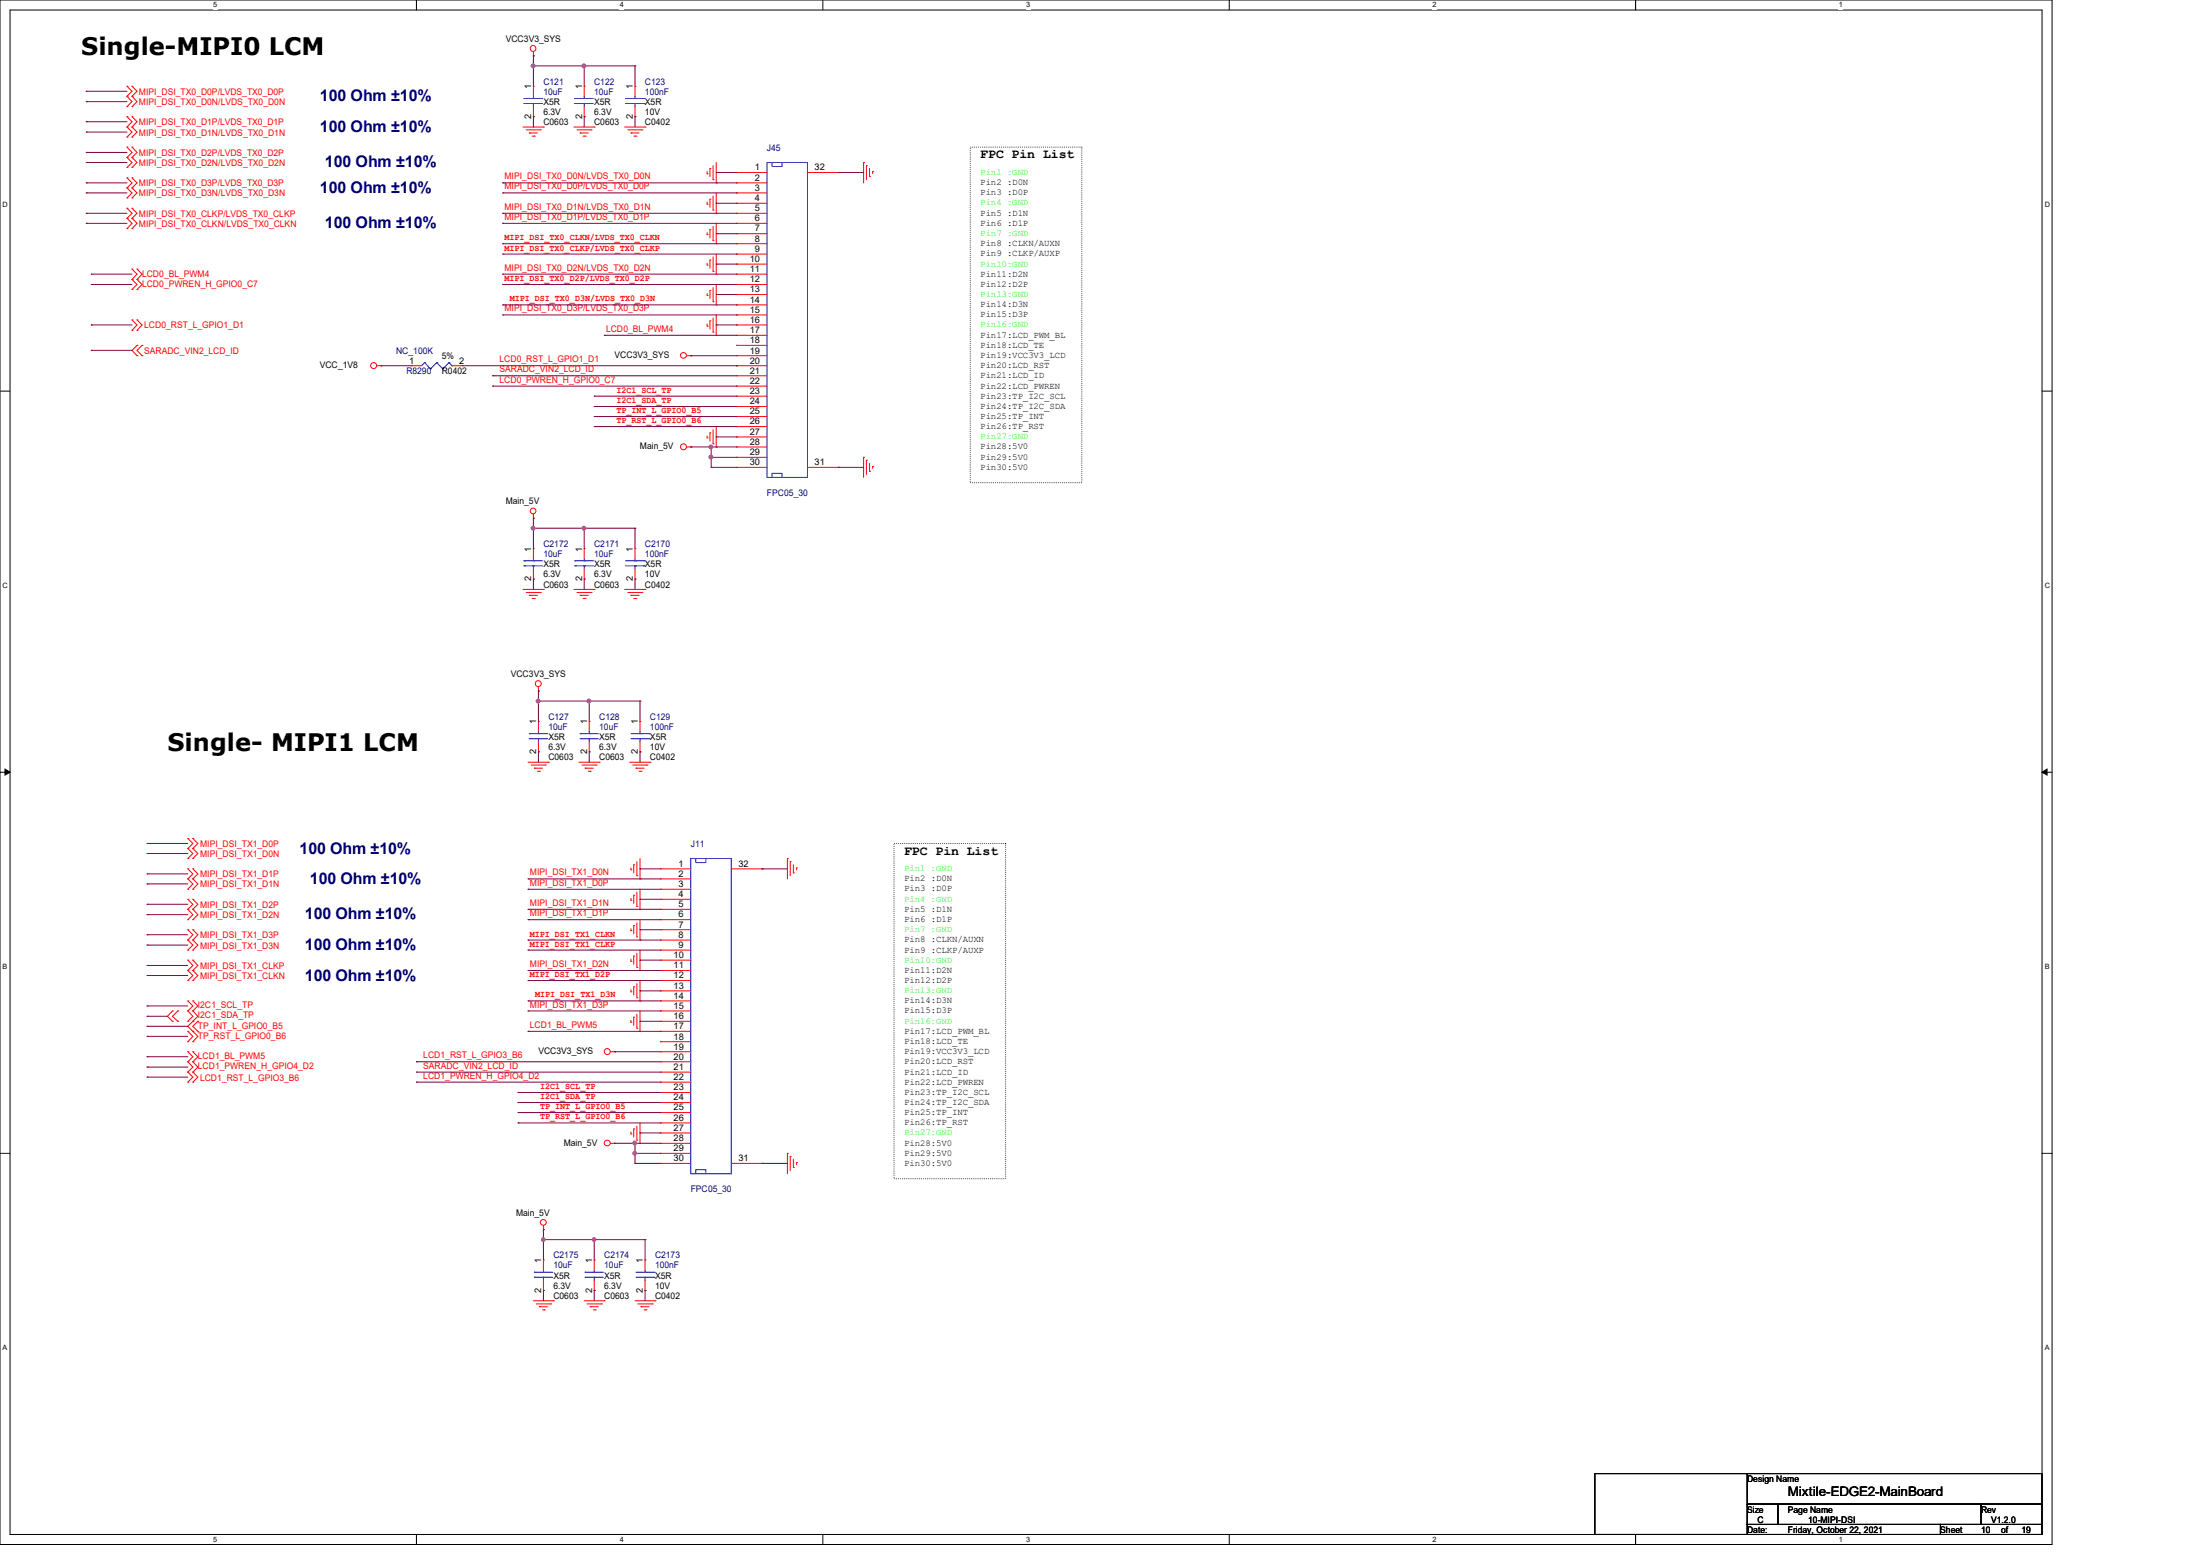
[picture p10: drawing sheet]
<svg xmlns="http://www.w3.org/2000/svg" width="297mm" height="210mm" viewBox="0 0 297 210" stroke-linecap="round" stroke-linejoin="round" font-family="sans-serif">
<path d="M0 0h277v208.4h-277zM1.4 1.4h274.3v205.7h-274.3z" fill="none" stroke="#000" stroke-width=".14"/>
<g fill="#fff">
<path d="M28.8 .1h.5v1.1h-.5z"/>
<path d="M28.8 207.2h.5v1.1h-.5z"/>
</g>
<path d="M56.2 0v1.4M56.2 207.1v1.3" fill="none" stroke="#000" stroke-width=".14"/>
<g fill="#fff">
<path d="M83.7 .1h.5v1.1h-.5z"/>
<path d="M83.7 207.2h.5v1.1h-.5z"/>
</g>
<path d="M111.1 0v1.4M111.1 207.1v1.3" fill="none" stroke="#000" stroke-width=".14"/>
<g fill="#fff">
<path d="M138.5 .1h.6v1.1h-.6z"/>
<path d="M138.5 207.2h.6v1.1h-.6z"/>
</g>
<path d="M165.9 0v1.4M165.9 207.1v1.3" fill="none" stroke="#000" stroke-width=".14"/>
<g fill="#fff">
<path d="M193.4 .1h.5v1.1h-.5z"/>
<path d="M193.4 207.2h.5v1.1h-.5z"/>
</g>
<path d="M220.8 0v1.4M220.8 207.1v1.3" fill="none" stroke="#000" stroke-width=".14"/>
<g fill="#fff">
<path d="M248.2 .1h.6v1.1h-.6z"/>
<path d="M248.2 207.2h.6v1.1h-.6z"/>
<path d="M.3 27.1h.8v1.1h-.8z"/>
<path d="M276 27.1h.7v1.1h-.7z"/>
<path d="M.3 78.5h.8v1.1h-.8z"/>
<path d="M276 78.5h.7v1.1h-.7z"/>
</g>
<path d="M0 52.8h1.4M275.7 52.8h1.3" fill="none" stroke="#000" stroke-width=".14"/>
<g fill="#fff">
<path d="M.3 129.9h.7v1.1h-.7z"/>
<path d="M276 129.9h.6v1.1h-.6z"/>
</g>
<path d="M0 104.2h1.4M275.7 104.2h1.3" fill="none" stroke="#000" stroke-width=".14"/>
<path d="M.7 103.8l.7 .4-.7 .4zM275.7 104.2l.7-.4v.8z" fill="#000" stroke="#000" stroke-width=".14"/>
<g fill="#fff">
<path d="M.3 181.4h.7v1.1h-.7z"/>
<path d="M276 181.4h.6v1.1h-.6z"/>
</g>
<path d="M0 155.7h1.4M275.7 155.7h1.3M215.3 198.9h20.6v8.2h-20.6zM235.9 198.9h39.8v4.1h-39.8zM235.9 203h4.1v2.7h-4.1zM235.9 205.7h26.1v1.4h-26.1zM240 203h27.5v2.7h-27.5zM262 205.7h13.7v1.4h-13.7zM267.5 203h8.2v2.7h-8.2z" fill="none" stroke="#000" stroke-width=".14"/>
<path d="M131 19.9h15v45.3h-15zM120.7 113.8h15.1v45.3h-15.1z" fill="none" stroke="#000" stroke-width=".14" stroke-dasharray="0 .3"/>
<g fill="none" stroke="#f00" stroke-width=".14">
<path d="M17.1 13h.1M17.1 11.6h.1M17.1 14.4h.1M17.1 17.1h.1M17.1 15.7h.1M17.1 18.5h.1M17.1 19.9h.1M17.1 11.6l.7 .7-.7 .7M17.1 13l.7 .7-.7 .7M17.1 15.7l.7 .7-.7 .7M17.1 17.1l.7 .7-.7 .7M17.1 19.9l.7 .7-.7 .7"/>
<path d="M17.8 13h.1M17.8 11.6h.1M17.8 14.4h.1M17.8 17.1h.1M17.8 15.7h.1M17.8 18.5h.1M17.8 19.9h.1M17.8 11.6l.7 .7-.7 .7M17.8 13l.7 .7-.7 .7M17.8 15.7l.7 .7-.7 .7M17.8 17.1l.7 .7-.7 .7M17.8 19.9l.7 .7-.7 .7"/>
<path d="M70.6 17.1h2.8M71 17.5h1.9M71.5 17.9h.1M71.5 17.9h1.1M71.8 18.4h.3M72 7.5h.1M72 11.6h.1M72 15.7h.1M72 7v.5M72 11.6v1.4M72 14.4v1.3M72.1 18.4h.1"/>
<path d="M72.9 17.5h.1M73.4 17.1h.1M77.5 17.1h2.7M77.9 17.5h1.9M78.3 17.9h.1M78.3 17.9h1.1M78.7 18.4h.3M78.9 11.6h.1M78.9 15.7h.1M78.9 11.6v1.4M78.9 14.4v1.3M79 18.4h.1"/>
<path d="M79.8 17.5h.1M80.2 17.1h.1M84.3 17.1h2.8M84.8 17.5h1.9M85.2 17.9h.1M85.2 17.9h1.1M85.6 18.4h.3M85.7 11.6h.1M85.7 15.7h.1M85.7 11.6v1.4M85.7 14.4v1.3M85.9 18.4h.1"/>
<path d="M86.7 17.5h.1M87.1 17.1h.1M17.1 21.3h.1M17.1 22.6h.1M17.1 29.5h.1M17.1 28.1h.1M17.1 30.9h.1M17.1 25.4h.1M17.1 24h.1M17.1 26.7h.1M17.1 21.3l.7 .6-.7 .7M17.1 28.1l.7 .7-.7 .7"/>
<path d="M17.1 29.5l.7 .6-.7 .8M17.1 24l.7 .7-.7 .7M17.1 25.4l.7 .6-.7 .7M17.8 21.3h.1M17.8 22.6h.1M17.8 29.5h.1M17.8 28.1h.1M17.8 30.9h.1M17.8 25.4h.1M17.8 24h.1M17.8 26.7h.1M17.8 37.7h.1"/>
<path d="M17.8 36.3h.1M17.8 39.1h.1M17.8 21.3l.7 .6-.7 .7M17.8 28.1l.7 .7-.7 .7M17.8 29.5l.7 .6-.7 .8M17.8 24l.7 .7-.7 .7M17.8 25.4l.7 .6-.7 .7M17.8 36.3l.7 .7-.7 .7M17.8 37.7l.7 .7-.7 .7M18.5 37.7h.1M18.5 36.3h.1M18.5 39.1h.1"/>
<path d="M18.5 36.3l.7 .7-.7 .7M18.5 37.7l.7 .7-.7 .7M95.5 23.5h.1M95.5 27.6h.1M95.5 31.7h.1M95.5 35.8h.1M95.5 39.9h.1M95.5 23.2v.3M95.5 27.3v.3M95.5 31.4v.3M95.5 35.5v.3M95.5 39.6v.3"/>
<path d="M95.8 22.7h.1M95.8 26.9h.1M95.8 31h.1M95.8 35.1h.1M95.8 39.2h.1M95.8 22.7v1.1M95.8 26.9v1.1M95.8 31v1.1M95.8 35.1v1.1M95.8 39.2v1.1M96.3 24.3h.1M96.3 28.4h.1"/>
<path d="M96.3 32.5h.1M96.3 36.6h.1M96.3 22.4v1.9M96.3 26.5v1.9M96.3 30.6v1.9M96.3 34.7v1.9M96.3 38.8v1.9M96.7 24.7h.1M96.7 28.8h.1M96.7 32.9h.1M96.7 37h.1M96.7 21.9v2.8"/>
<path d="M96.7 26v2.8M96.7 30.1v2.8M96.7 34.3v2.7M96.7 38.4v2.7M99.4 23.3h.1M99.4 24.7h.1M99.4 26h.1M99.4 27.4h.1M99.4 28.8h.1M99.4 30.1h.1M99.4 31.5h.1M99.4 32.9h.1"/>
<path d="M99.4 34.3h.1M99.4 35.6h.1M99.4 37h.1M99.4 38.4h.1M99.4 39.8h.1M99.4 23.3h4.1M99.4 24.7h4.1M99.4 26h4.1M99.4 27.4h4.1M99.4 28.8h4.1M99.4 30.1h4.1M99.4 31.5h4.1"/>
<path d="M99.4 32.9h4.1M99.4 34.3h4.1M99.4 35.6h4.1M99.4 37h4.1M99.4 38.4h4.1M99.4 39.8h4.1M109 23.3h4.2M113.2 23.3h.1M116.6 21.9h.1M116.6 21.9v2.8M117 22.4h.1M117 22.4v1.9"/>
<path d="M117.4 23.8h.1M117.4 22.7v1.1M117.8 23.2h.1M117.8 23.2v.3M17.8 44.6h.1M17.8 43.2h.1M17.8 43.2l.7 .7-.7 .7M18.5 46.6h.1M18.5 48h.1M18.5 44.6h.1M18.5 43.2h.1M18.5 46.6l-.7 .7 .7 .7"/>
<path d="M18.5 43.2l.7 .7-.7 .7M19.2 48h.1M19.2 46.6h.1M19.2 46.6l-.7 .7 .7 .7M50.9 49.4h.5M51.4 49.4h.1M55.5 49.4h.1M55.5 49.4h1.4M61 49.4h1.4M62.4 49.4h.1M92.7 48h.6M93.3 48h.1"/>
<path d="M95.5 44h.1M95.5 59.1h.1M95.5 43.7v.3M95.5 58.8v.3M95.8 43.3h.1M95.8 58.4h.1M95.8 43.3v1.1M95.8 58.4v1.1M96.3 40.7h.1M96.3 44.8h.1M96.3 59.9h.1M96.3 42.9v1.9"/>
<path d="M96.3 58v1.9M96.7 41.1h.1M96.7 45.3h.1M96.7 42.5v2.8M96.7 57.6v2.7M99.4 41.1h.1M99.4 42.5h.1M99.4 43.9h.1M99.4 45.3h.1M99.4 46.6h.1M99.4 48h.1M99.4 49.4h.1"/>
<path d="M99.4 50.7h.1M99.4 52.1h.1M99.4 53.5h.1M99.4 54.9h.1M99.4 56.2h.1M99.4 57.6h.1M99.4 59h.1M99.4 48h4.1M99.4 49.4h4.1M99.4 41.1h4.1M99.4 42.5h4.1M99.4 43.9h4.1"/>
<path d="M99.4 45.3h4.1M99.4 46.6h4.1M99.4 50.7h4.1M99.4 52.1h4.1M99.4 53.5h4.1M99.4 54.9h4.1M99.4 56.2h4.1M99.4 57.6h4.1M99.4 59h4.1M70.6 79.5h2.8M71 80h1.9M72 69.9h.1"/>
<path d="M72 74h.1M72 78.1h.1M72 69.4v.5M72 74v1.4M72 76.8v1.3M72.9 80h.1M73.4 79.5h.1M77.5 79.5h2.7M77.9 80h1.9M78.9 74h.1M78.9 78.1h.1M78.9 74v1.4"/>
<path d="M78.9 76.8v1.3M79.8 80h.1M80.2 79.5h.1M84.3 79.5h2.8M84.8 80h1.9M85.7 74h.1M85.7 78.1h.1M85.7 74v1.4M85.7 76.8v1.3M86.7 80h.1M87.1 79.5h.1M92.7 60.3h.6"/>
<path d="M93.3 60.3h.1M96.7 60.3h.1M99.4 60.3h.1M99.4 61.7h.1M99.4 63.1h.1M99.4 60.3h4.1M99.4 61.7h4.1M99.4 63.1h4.1M109 63.1h4.2M113.2 63.1h.1M116.6 61.7h.1M116.6 61.7v2.7"/>
<path d="M117 62.1h.1M117 62.1v2M117.4 63.6h.1M117.4 62.5v1.1M117.8 62.9h.1M117.8 62.9v.3M71.5 80.3h.1M71.5 80.3h1.1M71.8 80.8h.3M72.1 80.8h.1M72.7 93.3h.1M72.7 97.4h.1"/>
<path d="M72.7 92.7v.6M72.7 97.4v1.3M78.3 80.3h.1M78.3 80.3h1.1M78.7 80.8h.3M79 80.8h.1M79.5 97.4h.1M79.5 97.4v1.3M85.2 80.3h.1M85.2 80.3h1.1M85.6 80.8h.3M85.9 80.8h.1"/>
<path d="M86.4 97.4h.1M86.4 97.4v1.3M25.4 114.5h.1M25.4 113.2h.1M25.4 115.9h.1M25.4 118.6h.1M25.4 117.3h.1M25.4 113.2l.6 .6-.6 .7M25.4 114.5l.6 .7-.6 .7M25.4 117.3l.6 .6-.6 .7M25.4 118.6l.6 .7-.6 .7M26 114.5h.1"/>
<path d="M26 113.2h.1M26 115.9h.1M26 118.6h.1M26 117.3h.1M26 113.2l.7 .6-.7 .7M26 114.5l.7 .7-.7 .7M26 117.3l.7 .6-.7 .7M26 118.6l.7 .7-.7 .7M71.3 102.9h2.7M71.7 103.3h1.9M72.1 103.7h.1M72.1 103.7h1.1"/>
<path d="M72.6 104.1h.2M72.7 101.5h.1M72.7 100.1v1.4M72.8 104.1h.1M73.6 103.3h.1M74 102.9h.1M78.1 102.9h2.8M78.6 103.3h1.9M79 103.7h.1M79 103.7h1.1M79.4 104.1h.3M79.5 101.5h.1"/>
<path d="M79.5 100.1v1.4M79.7 104.1h.1M80.5 103.3h.1M80.9 102.9h.1M85 102.9h2.8M85.2 117.4h.1M85.2 117.1v.3M85.4 103.3h1.9M85.6 116.7h.1M85.6 116.7v1.1M85.9 103.7h.1M85.9 103.7h1.1"/>
<path d="M86 118.2h.1M86 116.3v1.9M86.3 104.1h.2M86.4 118.6h.1M86.4 101.5h.1M86.4 100.1v1.4M86.4 115.9v2.7M86.5 104.1h.1M87.3 103.3h.1M87.8 102.9h.1M89.2 117.3h.1M89.2 118.6h.1"/>
<path d="M89.2 117.3h4.1M89.2 118.6h4.1M98.7 117.3h4.2M102.9 117.3h.1M106.3 115.9h.1M106.3 115.9v2.7M106.7 116.3h.1M106.7 116.3v1.9M107.1 117.8h.1M107.1 116.7v1.1M107.5 117.1h.1M107.5 117.1v.3"/>
<path d="M23.3 136.4h.1M23.3 137.8h.1M23.3 136.4l-.7 .8 .7 .6M24 137.8h.1M24 136.4h.1M24 136.4l-.7 .8 .7 .6M25.4 139.2h.1M25.4 136.4h.1M25.4 135.1h.1M25.4 137.8h.1M25.4 120h.1M25.4 122.7h.1"/>
<path d="M25.4 121.4h.1M25.4 124.1h.1M25.4 131h.1M25.4 129.6h.1M25.4 132.3h.1M25.4 126.9h.1M25.4 125.5h.1M25.4 128.2h.1M25.4 139.2l.6 .7-.6 .7M25.4 135.1l.6 .7-.6 .6M25.4 136.4l.6 .8-.6 .6M25.4 121.4l.6 .6-.6 .7"/>
<path d="M25.4 122.7l.6 .7-.6 .7M25.4 129.6l.6 .7-.6 .7M25.4 131l.6 .7-.6 .6M25.4 125.5l.6 .7-.6 .7M25.4 126.9l.6 .7-.6 .6M26 139.2h.1M26 137.8h.1M26 136.4h.1M26 135.1h.1M26 120h.1M26 122.7h.1M26 121.4h.1"/>
<path d="M26 124.1h.1M26 131h.1M26 129.6h.1M26 132.3h.1M26 126.9h.1M26 125.5h.1M26 128.2h.1M26 136.4l.7 .8-1.3 1.3 1.3 1.4-.7 .7M26 135.1l.7 .7-.7 .6M26 121.4l.7 .6-.7 .7M26 122.7l.7 .7-.7 .7M26 129.6l.7 .7-.7 .7"/>
<path d="M26 131l.7 .7-.7 .6M26 125.5l.7 .7-.7 .7M26 126.9l.7 .7-.7 .6M26.7 139.2h.1M26.7 137.8h.1M26.7 137.8l-.7 .7 .7 .7M85.2 121.5h.1M85.2 125.6h.1M85.2 129.8h.1M85.2 133.9h.1M85.2 138h.1M85.2 121.2v.3"/>
<path d="M85.2 125.3v.3M85.2 129.5v.3M85.2 133.6v.3M85.2 137.7v.3M85.6 120.8h.1M85.6 124.9h.1M85.6 129h.1M85.6 133.2h.1M85.6 137.3h.1M85.6 120.8v1.1M85.6 124.9v1.1M85.6 129v1.1"/>
<path d="M85.6 133.2v1.1M85.6 137.3v1.1M86 122.3h.1M86 126.4h.1M86 130.6h.1M86 134.7h.1M86 138.8h.1M86 120.4v1.9M86 124.5v1.9M86 128.7v1.9M86 132.8v1.9M86 136.9v1.9"/>
<path d="M86.4 122.7h.1M86.4 126.9h.1M86.4 131h.1M86.4 135.1h.1M86.4 139.2h.1M86.4 120v2.7M86.4 124.1v2.8M86.4 128.2v2.8M86.4 132.3v2.8M86.4 136.4v2.8M89.2 120h.1M89.2 121.4h.1"/>
<path d="M89.2 122.7h.1M89.2 124.1h.1M89.2 125.5h.1M89.2 126.9h.1M89.2 128.2h.1M89.2 129.6h.1M89.2 131h.1M89.2 132.3h.1M89.2 133.7h.1M89.2 135.1h.1M89.2 136.4h.1M89.2 137.8h.1"/>
<path d="M89.2 139.2h.1M89.2 120h4.1M89.2 121.4h4.1M89.2 122.7h4.1M89.2 124.1h4.1M89.2 125.5h4.1M89.2 126.9h4.1M89.2 128.2h4.1M89.2 129.6h4.1M89.2 131h4.1M89.2 132.3h4.1M89.2 133.7h4.1"/>
<path d="M89.2 135.1h4.1M89.2 136.4h4.1M89.2 137.8h4.1M89.2 139.2h4.1M25.4 140.6h.1M25.4 144.7h.1M25.4 143.3h.1M25.4 141.9h.1M25.4 146h.1M25.4 143.3l.6 .7-.6 .7M25.4 141.9l.6 .7-.6 .7M25.4 144.7l.6 .7-.6 .6"/>
<path d="M26 140.6h.1M26 144.7h.1M26 143.3h.1M26 141.9h.1M26 146h.1M26 143.3l.7 .7-.7 .7M26 141.9l.7 .7-.7 .7M26 144.7l.7 .7-.7 .6M82.4 154.3h.6M82.4 141.9h.6M83 154.3h.1M83 141.9h.1"/>
<path d="M85.2 153h.1M85.2 152.8v.2M85.6 152.4h.1M85.6 152.4v1.1M86 153.9h.1M86 152v1.9M86.4 154.3h.1M86.4 151.6v2.7M89.2 140.6h.1M89.2 141.9h.1M89.2 143.3h.1M89.2 144.7h.1"/>
<path d="M89.2 146h.1M89.2 147.4h.1M89.2 148.8h.1M89.2 150.2h.1M89.2 151.6h.1M89.2 152.9h.1M89.2 154.3h.1M89.2 155.7h.1M89.2 157h.1M89.2 154.3h4.1M89.2 141.9h4.1M89.2 140.6h4.1"/>
<path d="M89.2 143.3h4.1M89.2 144.7h4.1M89.2 146h4.1M89.2 147.4h4.1M89.2 148.8h4.1M89.2 150.2h4.1M89.2 151.6h4.1M89.2 152.9h4.1M89.2 155.7h4.1M89.2 157h4.1M98.7 157h4.2M102.9 157h.1"/>
<path d="M106.3 155.7h.1M106.3 155.7v2.7M106.7 156.1h.1M106.7 156.1v1.9M107.1 157.6h.1M107.1 156.5v1.1M107.5 156.9h.1M107.5 156.9v.3M72 175.6h2.7M72.4 176h1.9M72.8 176.4h.1M72.8 176.4h1.1"/>
<path d="M73.2 176.8h.3M73.4 165.9h.1M73.4 170.1h.1M73.4 174.2h.1M73.4 165.4v.5M73.4 170.1v1.3M73.4 172.8v1.4M73.5 176.8h.1M74.3 176h.1M74.7 175.6h.1M78.9 175.6h2.7M79.2 176h2"/>
<path d="M79.7 176.4h.1M79.7 176.4h1.1M80.1 176.8h.2M80.2 170.1h.1M80.2 174.2h.1M80.2 170.1v1.3M80.2 172.8v1.4M80.3 176.8h.1M81.2 176h.1M81.6 175.6h.1M85.7 175.6h2.7M86.1 176h2"/>
<path d="M86.5 176.4h.1M86.5 176.4h1.1M87 176.8h.2M87.1 170.1h.1M87.1 174.2h.1M87.1 170.1v1.3M87.1 172.8v1.4M87.2 176.8h.1M88.1 176h.1M88.4 175.6h.1"/>
<circle cx="72" cy="6.5" r=".39"/>
<circle cx="50.4" cy="49.3" r=".4"/>
<circle cx="92.3" cy="48" r=".39"/>
<circle cx="72" cy="69" r=".38"/>
<circle cx="92.3" cy="60.3" r=".4"/>
<circle cx="72.7" cy="92.3" r=".4"/>
<circle cx="82" cy="141.9" r=".4"/>
<circle cx="82" cy="154.3" r=".39"/>
<circle cx="73.4" cy="165" r=".39"/>
</g>
<g fill="none" stroke="#00f" stroke-width=".14">
<path d="M70.7 14h.1M70.7 13.3h.1M70.7 14h2.5M70.7 13.3h2.5M72 13.3h.1M72 14h.1M72 13v.3M72 14v.4M77.6 14h.1M77.6 13.3h.1M77.6 14h2.5M77.6 13.3h2.5"/>
<path d="M78.9 13.3h.1M78.9 14h.1M78.9 13v.3M78.9 14v.4M84.5 14h2.5M84.5 13.3h2.5M85.7 13.3h.1M85.7 14h.1M85.7 13v.3M85.7 14v.4M87 14h.1M87 13.3h.1"/>
<path d="M103.5 21.9h5.5v42.5h-5.5zM104.2 21.9v.6h1.4v-.6M57.3 48.9h.1M57.3 48.9l-.4 .5M57.3 48.9l.8 .9M58.1 49.8h.1M59 48.9h.1M59 48.9l-.9 .9M59 48.9l.8 .9M59.8 49.8h.1M60.6 48.9h.1M60.6 48.9l-.8 .9"/>
<path d="M60.6 48.9l.4 .5M61 49.4h.1M70.7 76.4h.1M70.7 75.7h.1M70.7 76.4h2.5M70.7 75.7h2.5M72 75.7h.1M72 76.4h.1M72 75.4v.3M72 76.4v.4M77.6 76.4h.1M77.6 75.7h.1"/>
<path d="M77.6 76.4h2.5M77.6 75.7h2.5M78.9 75.7h.1M78.9 76.4h.1M78.9 75.4v.3M78.9 76.4v.4M84.5 76.4h2.5M84.5 75.7h2.5M85.7 75.7h.1M85.7 76.4h.1M85.7 75.4v.3M85.7 76.4v.4"/>
<path d="M87 76.4h.1M87 75.7h.1M104.2 64.4v-.5h1.4v.5M71.5 99.7h.1M71.5 99h.1M71.5 99.7h2.4M71.5 99h2.4M72.7 99h.1M72.7 99.7h.1M72.7 98.7v.3M72.7 99.7v.4M78.3 99.7h.1"/>
<path d="M78.3 99h.1M78.3 99.7h2.5M78.3 99h2.5M79.5 99h.1M79.5 99.7h.1M79.5 98.7v.3M79.5 99.7v.4M85.2 99.7h2.4M85.2 99h2.4M86.4 99h.1M86.4 99.7h.1M86.4 98.7v.3"/>
<path d="M86.4 99.7v.4M87.6 99.7h.1M87.6 99h.1M93.3 115.9h5.4v42.5h-5.4zM93.9 115.9v.5h1.4v-.5M93.9 158.4v-.5h1.4v.5M72.1 172.4h.1M72.1 171.7h.1M72.1 172.4h2.5M72.1 171.7h2.5M73.4 171.7h.1M73.4 172.4h.1"/>
<path d="M73.4 171.4v.3M73.4 172.4v.4M79 172.4h.1M79 171.7h.1M79 172.4h2.4M79 171.7h2.4M80.2 171.7h.1M80.2 172.4h.1M80.2 171.4v.3M80.2 172.4v.4M85.9 172.4h2.4M85.9 171.7h2.4"/>
<path d="M87.1 171.7h.1M87.1 172.4h.1M87.1 171.4v.3M87.1 172.4v.4M88.3 172.4h.1M88.3 171.7h.1"/>
</g>
<g fill="none" stroke="#800040" stroke-width=".14">
<path d="M11.6 12.3h.1M11.6 13.7h.1M11.6 16.4h.1M11.6 17.8h.1M11.6 12.3h5.5M11.6 13.7h5.5M11.6 16.4h5.5M11.6 17.8h5.5M72 7.5h.1M72 8.9h.1M72 15.7h.1M72 7.5v4.1"/>
<path d="M72 15.7v1.4M72 8.9h13.7M78.9 15.7h.1M78.9 8.9h.1M78.9 8.9v2.7M78.9 15.7v1.4M85.7 8.9h.1M85.7 15.7h.1M85.7 8.9v2.7M85.7 15.7v1.4M11.6 20.6h.1M11.6 21.9h.1"/>
<path d="M11.6 28.8h.1M11.6 30.1h.1M11.6 24.7h.1M11.6 26h.1M11.6 20.6h5.5M11.6 21.9h5.5M11.6 28.8h5.5M11.6 30.1h5.5M11.6 24.7h5.5M11.6 26h5.5M12.3 37h.1M12.3 38.4h.1"/>
<path d="M12.3 38.4h5.5M12.3 37h5.5M67.9 32.9h.1M67.9 34.3h.1M67.9 24.7h.1M67.9 26h.1M67.9 28.8h.1M67.9 30.1h.1M67.9 38.4h.1M67.9 37h.1M67.9 28.8h31.5M67.9 30.1h31.5"/>
<path d="M67.9 24.7h31.5M67.9 26h31.5M67.9 32.9h31.5M67.9 34.3h31.5M67.9 38.4h31.5M67.9 37h31.5M96.7 23.3h.1M96.7 27.4h.1M96.7 31.5h.1M96.7 35.6h.1M96.7 39.8h.1M96.7 23.3h2.7"/>
<path d="M96.7 27.4h2.7M96.7 31.5h2.7M96.7 35.6h2.7M96.7 39.8h2.7M113.2 23.3h.1M113.2 23.3h3.4M12.3 47.3h.1M12.3 43.9h.1M12.3 43.9h5.5M12.3 47.3h5.5M51.4 49.4h.1M51.4 49.4h4.1"/>
<path d="M62.4 49.4h37M66.5 52.1h.1M66.5 50.7h.1M66.5 52.1h32.9M66.5 50.7h32.9M67.9 42.5h.1M67.9 41.1h.1M67.9 42.5h31.5M67.9 41.1h31.5M80.2 53.5h.1M80.2 54.9h.1M80.2 56.2h.1"/>
<path d="M80.2 57.6h.1M80.2 53.5h19.2M80.2 54.9h19.2M80.2 56.2h19.2M80.2 57.6h19.2M81.6 45.3h.1M81.6 45.3h17.8M93.3 48h.1M93.3 48h6.1M96.7 43.9h.1M96.7 59h.1M96.7 43.9h2.7"/>
<path d="M96.7 59h2.7M99.4 49.4h.1M72 69.9h.1M72 71.3h.1M72 78.1h.1M72 69.9v4.1M72 78.1v1.4M72 71.3h13.7M78.9 78.1h.1M78.9 71.3h.1M78.9 71.3v2.7M78.9 78.1v1.4"/>
<path d="M85.7 71.3h.1M85.7 78.1h.1M85.7 71.3v2.7M85.7 78.1v1.4M93.3 60.3h.1M93.3 60.3h6.1M96 63.1h.1M96 60.3h.1M96 61.7h.1M96 63.1h3.4M96 60.3v2.8M96 61.7h3.4"/>
<path d="M113.2 63.1h.1M113.2 63.1h3.4M72.7 93.3h.1M72.7 94.6h.1M72.7 93.3v4.1M72.7 94.6h13.7M79.5 94.6h.1M79.5 94.6v2.8M86.4 94.6h.1M86.4 94.6v2.8M19.9 115.2h.1M19.9 113.8h.1"/>
<path d="M19.9 119.3h.1M19.9 117.9h.1M19.9 115.2h5.5M19.9 113.8h5.5M19.9 119.3h5.5M19.9 117.9h5.5M71.3 118.6h.1M71.3 118.6h17.9M72.7 101.5h.1M72.7 101.5v1.4M79.5 101.5h.1M79.5 101.5v1.4"/>
<path d="M86.4 101.5h.1M86.4 117.3h.1M86.4 101.5v1.4M86.4 117.3h2.8M102.9 117.3h.1M102.9 117.3h3.4M19.9 135.8h.1M19.9 137.2h.1M19.9 139.9h.1M19.9 138.5h.1M19.9 131.7h.1M19.9 130.3h.1"/>
<path d="M19.9 123.4h.1M19.9 127.6h.1M19.9 126.2h.1M19.9 122h.1M19.9 135.8h5.5M19.9 137.2h2.7M19.9 139.9h5.5M19.9 138.5h5.5M19.9 131.7h5.5M19.9 130.3h5.5M19.9 123.4h5.5M19.9 127.6h5.5"/>
<path d="M19.9 126.2h5.5M19.9 122h5.5M71.3 126.9h.1M71.3 128.2h.1M71.3 120h.1M71.3 122.7h.1M71.3 124.1h.1M71.3 132.3h.1M71.3 131h.1M71.3 136.4h.1M71.3 135.1h.1M71.3 139.2h.1"/>
<path d="M71.3 126.9h17.9M71.3 128.2h17.9M71.3 120h17.9M71.3 122.7h17.9M71.3 124.1h17.9M71.3 132.3h17.9M71.3 131h17.9M71.3 136.4h17.9M71.3 135.1h17.9M71.3 139.2h17.9M86.4 121.4h.1M86.4 125.5h.1"/>
<path d="M86.4 129.6h.1M86.4 133.7h.1M86.4 137.8h.1M86.4 121.4h2.8M86.4 125.5h2.8M86.4 129.6h2.8M86.4 133.7h2.8M86.4 137.8h2.8M19.9 142.6h.1M19.9 144h.1M19.9 145.4h.1M19.9 142.6h5.5"/>
<path d="M19.9 144h5.5M19.9 145.4h5.5M56.2 143.3h.1M56.2 146h.1M56.2 144.7h.1M56.2 143.3h33M56.2 146h33M56.2 144.7h33M69.9 147.4h.1M69.9 148.8h.1M69.9 150.2h.1M69.9 151.6h.1"/>
<path d="M69.9 147.4h19.3M69.9 148.8h19.3M69.9 150.2h19.3M69.9 151.6h19.3M83 154.3h.1M83 141.9h.1M83 154.3h6.2M83 141.9h6.2M85.7 157h.1M85.7 154.3h.1M85.7 155.7h.1M85.7 154.3v2.7"/>
<path d="M85.7 157h3.5M85.7 155.7h3.5M86.4 152.9h.1M86.4 152.9h2.8M102.9 157h.1M102.9 157h3.4M73.4 165.9h.1M73.4 167.3h.1M73.4 174.2h.1M73.4 165.9v4.2M73.4 174.2v1.4M73.4 167.3h13.7"/>
<path d="M80.2 174.2h.1M80.2 167.3h.1M80.2 167.3v2.8M80.2 174.2v1.4M87.1 167.3h.1M87.1 174.2h.1M87.1 167.3v2.8M87.1 174.2v1.4"/>
</g>
<g fill="#f0f" stroke="#f0f" stroke-width=".14">
<circle cx="72" cy="8.9" r=".25"/>
<circle cx="78.8" cy="8.9" r=".25"/>
<circle cx="72.6" cy="94.6" r=".25"/>
<circle cx="79.5" cy="94.6" r=".25"/>
<circle cx="85.7" cy="154.3" r=".25"/>
<circle cx="85.7" cy="155.6" r=".24"/>
<circle cx="96" cy="60.3" r=".25"/>
<circle cx="96" cy="61.7" r=".25"/>
<circle cx="72" cy="71.3" r=".25"/>
<circle cx="78.8" cy="71.3" r=".25"/>
<circle cx="73.3" cy="167.3" r=".24"/>
<circle cx="80.2" cy="167.3" r=".24"/>
</g>
<g font-size="3.3">
<text x="11" y="7.4">Single-MIPI0 LCM</text>
<text x="22.6" y="101.3">Single- MIPI1 LCM</text>
</g>
<g font-size="2.2" fill="#000080">
<text x="43.2" y="13.7">100 Ohm ±10%</text>
<text x="43.2" y="17.8">100 Ohm ±10%</text>
<text x="43.9" y="22.6">100 Ohm ±10%</text>
<text x="43.2" y="26">100 Ohm ±10%</text>
<text x="43.9" y="30.8">100 Ohm ±10%</text>
<text x="40.4" y="115.2">100 Ohm ±10%</text>
<text x="41.8" y="119.3">100 Ohm ±10%</text>
<text x="41.1" y="124.1">100 Ohm ±10%</text>
<text x="41.1" y="128.2">100 Ohm ±10%</text>
<text x="41.1" y="132.3">100 Ohm ±10%</text>
</g>
<g font-size="1.8">
<text x="132.3" y="21.4">FPC Pin List</text>
<text x="122" y="115.4">FPC Pin List</text>
<text x="241.4" y="201.8">Mixtile-EDGE2-MainBoard</text>
</g>
<g font-size="1.2">
<text x="68.3" y="5.7">VCC3V3_SYS</text>
<text x="71.7" y="16.1" transform="rotate(-90 71.7 16.1)">2</text>
<text x="71.7" y="12" transform="rotate(-90 71.7 12)">1</text>
<text x="73.4" y="16.9">C0603</text>
<text x="73.4" y="14.1">X5R</text>
<text x="73.4" y="15.5">6.3V</text>
<text x="78.6" y="16.1" transform="rotate(-90 78.6 16.1)">2</text>
<text x="78.6" y="12" transform="rotate(-90 78.6 12)">1</text>
<text x="80.2" y="16.9">C0603</text>
<text x="80.2" y="14.1">X5R</text>
<text x="80.2" y="15.5">6.3V</text>
<text x="85.4" y="16.1" transform="rotate(-90 85.4 16.1)">2</text>
<text x="85.4" y="12" transform="rotate(-90 85.4 12)">1</text>
<text x="87.1" y="16.9">C0402</text>
<text x="87.1" y="14.1">X5R</text>
<text x="87.1" y="15.5">10V</text>
<text x="101.9" y="23">1</text>
<text x="110" y="23">32</text>
<text x="101.9" y="24.4">2</text>
<text x="101.9" y="25.7">3</text>
<text x="101.9" y="27.1">4</text>
<text x="101.9" y="28.5">5</text>
<text x="101.9" y="29.8">6</text>
<text x="132.3" y="25">Pin2 :D0N</text>
<text x="132.3" y="26.4">Pin3 :D0P</text>
<text x="132.3" y="29.1">Pin5 :D1N</text>
<text x="101.2" y="35.3">10</text>
<text x="101.9" y="31.2">7</text>
<text x="101.9" y="32.6">8</text>
<text x="101.9" y="34">9</text>
<text x="132.3" y="30.5">Pin6 :D1P</text>
<text x="132.3" y="33.2">Pin8 :CLKN/AUXN</text>
<text x="132.3" y="34.6">Pin9 :CLKP/AUXP</text>
<text x="101.2" y="36.7">11</text>
<text x="101.2" y="38.1">12</text>
<text x="101.2" y="39.5">13</text>
<text x="101.2" y="40.9">14</text>
<text x="132.3" y="37.3">Pin11:D2N</text>
<text x="132.3" y="38.7">Pin12:D2P</text>
<text x="132.3" y="41.4">Pin14:D3N</text>
<text x="101.2" y="42.2">15</text>
<text x="101.2" y="43.6">16</text>
<text x="101.2" y="45">17</text>
<text x="101.2" y="46.3">18</text>
<text x="101.2" y="47.7">19</text>
<text x="132.3" y="42.8">Pin15:D3P</text>
<text x="132.3" y="45.6">Pin17:LCD_PWM_BL</text>
<text x="132.3" y="46.9">Pin18:LCD_TE</text>
<text x="43.2" y="49.7">VCC_1V8</text>
<text x="55.2" y="49.1">1</text>
<text x="59.6" y="50.5">R0402</text>
<text x="59.6" y="48.4">5%</text>
<text x="62" y="49.1">2</text>
<text x="83" y="48.3">VCC3V3_SYS</text>
<text x="101.2" y="49.1">20</text>
<text x="101.2" y="50.4">21</text>
<text x="101.2" y="51.8">22</text>
<text x="101.2" y="53.2">23</text>
<text x="132.3" y="48.3">Pin19:VCC3V3_LCD</text>
<text x="132.3" y="49.7">Pin20:LCD_RST</text>
<text x="132.3" y="51.1">Pin21:LCD_ID</text>
<text x="132.3" y="52.5">Pin22:LCD_PWREN</text>
<text x="132.3" y="53.8">Pin23:TP_I2C_SCL</text>
<text x="101.2" y="54.6">24</text>
<text x="101.2" y="55.9">25</text>
<text x="101.2" y="57.3">26</text>
<text x="101.2" y="58.7">27</text>
<text x="132.3" y="55.2">Pin24:TP_I2C_SDA</text>
<text x="132.3" y="57.9">Pin26:TP_RST</text>
<text x="132.3" y="56.6">Pin25:TP_INT</text>
<text x="86.4" y="60.7">Main_5V</text>
<text x="101.2" y="60">28</text>
<text x="101.2" y="61.4">29</text>
<text x="101.2" y="62.8">30</text>
<text x="110" y="62.8">31</text>
<text x="132.3" y="60.7">Pin28:5V0</text>
<text x="132.3" y="62">Pin29:5V0</text>
<text x="132.3" y="63.4">Pin30:5V0</text>
<text x="68.3" y="68.1">Main_5V</text>
<text x="71.7" y="74.5" transform="rotate(-90 71.7 74.5)">1</text>
<text x="73.4" y="76.6">X5R</text>
<text x="73.4" y="77.9">6.3V</text>
<text x="78.6" y="74.5" transform="rotate(-90 78.6 74.5)">1</text>
<text x="80.2" y="76.6">X5R</text>
<text x="80.2" y="77.9">6.3V</text>
<text x="85.4" y="74.5" transform="rotate(-90 85.4 74.5)">1</text>
<text x="87.1" y="76.6">X5R</text>
<text x="87.1" y="77.9">10V</text>
<text x="71.7" y="78.5" transform="rotate(-90 71.7 78.5)">2</text>
<text x="73.4" y="79.3">C0603</text>
<text x="78.6" y="78.5" transform="rotate(-90 78.6 78.5)">2</text>
<text x="80.2" y="79.3">C0603</text>
<text x="85.4" y="78.5" transform="rotate(-90 85.4 78.5)">2</text>
<text x="87.1" y="79.3">C0402</text>
<text x="69" y="91.4">VCC3V3_SYS</text>
<text x="72.4" y="101.8" transform="rotate(-90 72.4 101.8)">2</text>
<text x="72.4" y="97.8" transform="rotate(-90 72.4 97.8)">1</text>
<text x="74" y="99.9">X5R</text>
<text x="74" y="101.3">6.3V</text>
<text x="79.2" y="101.8" transform="rotate(-90 79.2 101.8)">2</text>
<text x="79.2" y="97.8" transform="rotate(-90 79.2 97.8)">1</text>
<text x="80.9" y="99.9">X5R</text>
<text x="80.9" y="101.3">6.3V</text>
<text x="86.1" y="101.8" transform="rotate(-90 86.1 101.8)">2</text>
<text x="86.1" y="97.8" transform="rotate(-90 86.1 97.8)">1</text>
<text x="87.7" y="99.9">X5R</text>
<text x="87.7" y="101.3">10V</text>
<text x="74" y="102.6">C0603</text>
<text x="80.9" y="102.6">C0603</text>
<text x="87.7" y="102.6">C0402</text>
<text x="91.6" y="117">1</text>
<text x="91.6" y="118.3">2</text>
<text x="91.6" y="119.7">3</text>
<text x="99.7" y="117">32</text>
<text x="122" y="119">Pin2 :D0N</text>
<text x="91.6" y="121.1">4</text>
<text x="91.6" y="122.4">5</text>
<text x="91.6" y="123.8">6</text>
<text x="91.6" y="125.2">7</text>
<text x="122" y="120.3">Pin3 :D0P</text>
<text x="122" y="124.5">Pin6 :D1P</text>
<text x="122" y="123.1">Pin5 :D1N</text>
<text x="90.9" y="129.3">10</text>
<text x="90.9" y="130.7">11</text>
<text x="91.6" y="126.6">8</text>
<text x="91.6" y="127.9">9</text>
<text x="122" y="127.2">Pin8 :CLKN/AUXN</text>
<text x="122" y="131.3">Pin11:D2N</text>
<text x="122" y="128.6">Pin9 :CLKP/AUXP</text>
<text x="90.9" y="132">12</text>
<text x="90.9" y="133.4">13</text>
<text x="90.9" y="134.8">14</text>
<text x="90.9" y="136.1">15</text>
<text x="90.9" y="137.5">16</text>
<text x="122" y="132.7">Pin12:D2P</text>
<text x="122" y="135.4">Pin14:D3N</text>
<text x="122" y="136.8">Pin15:D3P</text>
<text x="72.7" y="142.3">VCC3V3_SYS</text>
<text x="90.9" y="138.9">17</text>
<text x="90.9" y="140.3">18</text>
<text x="90.9" y="141.6">19</text>
<text x="90.9" y="143">20</text>
<text x="122" y="139.5">Pin17:LCD_PWM_BL</text>
<text x="122" y="140.9">Pin18:LCD_TE</text>
<text x="122" y="142.3">Pin19:VCC3V3_LCD</text>
<text x="122" y="143.6">Pin20:LCD_RST</text>
<text x="90.9" y="144.4">21</text>
<text x="90.9" y="145.8">22</text>
<text x="90.9" y="147.2">23</text>
<text x="90.9" y="148.5">24</text>
<text x="90.9" y="149.9">25</text>
<text x="122" y="145">Pin21:LCD_ID</text>
<text x="122" y="146.4">Pin22:LCD_PWREN</text>
<text x="122" y="147.7">Pin23:TP_I2C_SCL</text>
<text x="122" y="149.1">Pin24:TP_I2C_SDA</text>
<text x="76.1" y="154.6">Main_5V</text>
<text x="90.9" y="151.3">26</text>
<text x="90.9" y="152.6">27</text>
<text x="90.9" y="154">28</text>
<text x="90.9" y="155.4">29</text>
<text x="122" y="151.9">Pin26:TP_RST</text>
<text x="122" y="154.6">Pin28:5V0</text>
<text x="122" y="156">Pin29:5V0</text>
<text x="122" y="150.5">Pin25:TP_INT</text>
<text x="90.9" y="156.7">30</text>
<text x="99.7" y="156.7">31</text>
<text x="122" y="157.4">Pin30:5V0</text>
<text x="69.7" y="164.1">Main_5V</text>
<text x="73.1" y="170.5" transform="rotate(-90 73.1 170.5)">1</text>
<text x="74.7" y="172.6">X5R</text>
<text x="74.7" y="173.9">6.3V</text>
<text x="79.9" y="170.5" transform="rotate(-90 79.9 170.5)">1</text>
<text x="81.6" y="172.6">X5R</text>
<text x="81.6" y="173.9">6.3V</text>
<text x="86.8" y="170.5" transform="rotate(-90 86.8 170.5)">1</text>
<text x="88.4" y="172.6">X5R</text>
<text x="88.4" y="173.9">10V</text>
<text x="73.1" y="174.5" transform="rotate(-90 73.1 174.5)">2</text>
<text x="74.7" y="175.3">C0603</text>
<text x="79.9" y="174.5" transform="rotate(-90 79.9 174.5)">2</text>
<text x="81.6" y="175.3">C0603</text>
<text x="86.8" y="174.5" transform="rotate(-90 86.8 174.5)">2</text>
<text x="88.4" y="175.3">C0402</text>
<text x="235.9" y="200">Design Name</text>
<text x="235.9" y="204.1">Size</text>
<text x="235.9" y="206.9">Date:</text>
<text x="237.3" y="205.5">C</text>
<text x="241.4" y="204.1">Page Name</text>
<text x="241.4" y="206.9">Friday, October 22, 2021</text>
<text x="244.1" y="205.5">10-MIPI-DSI</text>
<text x="261.9" y="206.9">Sheet</text>
<text x="267.4" y="204.1">Rev</text>
<text x="267.4" y="206.9">10</text>
<text x="268.8" y="205.5">V1.2.0</text>
<text x="270.1" y="206.9">of</text>
<text x="272.9" y="206.9">19</text>
</g>
<g font-size="1.2" fill="#000080">
<text x="73.4" y="11.4">C121</text>
<text x="80.2" y="11.4">C122</text>
<text x="87.1" y="11.4">C123</text>
<text x="73.4" y="12.8">10uF</text>
<text x="80.2" y="12.8">10uF</text>
<text x="87.1" y="12.8">100nF</text>
<text x="103.5" y="20.3">J45</text>
<text x="53.5" y="47.8">NC_100K</text>
<text x="54.9" y="50.5">R8290</text>
<text x="103.5" y="67">FPC05_30</text>
<text x="73.4" y="73.8">C2172</text>
<text x="73.4" y="75.2">10uF</text>
<text x="80.2" y="73.8">C2171</text>
<text x="80.2" y="75.2">10uF</text>
<text x="87.1" y="73.8">C2170</text>
<text x="87.1" y="75.2">100nF</text>
<text x="74" y="97.2">C127</text>
<text x="74" y="98.5">10uF</text>
<text x="80.9" y="97.2">C128</text>
<text x="80.9" y="98.5">10uF</text>
<text x="87.7" y="97.2">C129</text>
<text x="87.7" y="98.5">100nF</text>
<text x="93.3" y="114.3">J11</text>
<text x="93.3" y="160.9">FPC05_30</text>
<text x="74.7" y="169.8">C2175</text>
<text x="74.7" y="171.2">10uF</text>
<text x="81.6" y="169.8">C2174</text>
<text x="81.6" y="171.2">10uF</text>
<text x="88.4" y="169.8">C2173</text>
<text x="88.4" y="171.2">100nF</text>
</g>
<g font-size="1.2" fill="#f00">
<text x="18.8" y="12.8">MIPI_DSI_TX0_D0P/LVDS_TX0_D0P</text>
<text x="18.8" y="14.1">MIPI_DSI_TX0_D0N/LVDS_TX0_D0N</text>
<text x="18.8" y="16.9">MIPI_DSI_TX0_D1P/LVDS_TX0_D1P</text>
<text x="18.8" y="18.3">MIPI_DSI_TX0_D1N/LVDS_TX0_D1N</text>
<text x="18.8" y="21">MIPI_DSI_TX0_D2P/LVDS_TX0_D2P</text>
<text x="18.8" y="22.4">MIPI_DSI_TX0_D2N/LVDS_TX0_D2N</text>
<text x="18.8" y="29.3">MIPI_DSI_TX0_CLKP/LVDS_TX0_CLKP</text>
<text x="18.8" y="25.1">MIPI_DSI_TX0_D3P/LVDS_TX0_D3P</text>
<text x="18.8" y="26.5">MIPI_DSI_TX0_D3N/LVDS_TX0_D3N</text>
<text x="68.1" y="24.2">MIPI_DSI_TX0_D0N/LVDS_TX0_D0N</text>
<text x="68.1" y="25.6">MIPI_DSI_TX0_D0P/LVDS_TX0_D0P</text>
<text x="68.1" y="28.3">MIPI_DSI_TX0_D1N/LVDS_TX0_D1N</text>
<text x="68.1" y="29.7">MIPI_DSI_TX0_D1P/LVDS_TX0_D1P</text>
<text x="18.8" y="30.6">MIPI_DSI_TX0_CLKN/LVDS_TX0_CLKN</text>
<text x="68.1" y="32.4">MIPI_DSI_TX0_CLKN/LVDS_TX0_CLKN</text>
<text x="68.1" y="33.8">MIPI_DSI_TX0_CLKP/LVDS_TX0_CLKP</text>
<text x="19.2" y="37.3">LCD0_BL_PWM4</text>
<text x="19.2" y="38.7">LCD0_PWREN_H_GPIO0_C7</text>
<text x="68.1" y="37.9">MIPI_DSI_TX0_D2P/LVDS_TX0_D2P</text>
<text x="68.1" y="36.5">MIPI_DSI_TX0_D2N/LVDS_TX0_D2N</text>
<text x="68.8" y="40.7">MIPI_DSI_TX0_D3N/LVDS_TX0_D3N</text>
<text x="19.5" y="47.8">SARADC_VIN2_LCD_ID</text>
<text x="19.5" y="44.3">LCD0_RST_L_GPIO1_D1</text>
<text x="68.1" y="42">MIPI_DSI_TX0_D3P/LVDS_TX0_D3P</text>
<text x="81.8" y="44.8">LCD0_BL_PWM4</text>
<text x="67.4" y="48.9">LCD0_RST_L_GPIO1_D1</text>
<text x="67.4" y="51.6">LCD0_PWREN_H_GPIO0_C7</text>
<text x="67.4" y="50.3">SARADC_VIN2_LCD_ID</text>
<text x="83.2" y="53">I2C1_SCL_TP</text>
<text x="83.2" y="54.4">I2C1_SDA_TP</text>
<text x="83.2" y="55.8">TP_INT_L_GPIO0_B5</text>
<text x="83.2" y="57.1">TP_RST_L_GPIO0_B6</text>
<text x="27" y="114.3">MIPI_DSI_TX1_D0P</text>
<text x="27" y="115.7">MIPI_DSI_TX1_D0N</text>
<text x="27" y="118.4">MIPI_DSI_TX1_D1P</text>
<text x="27" y="119.8">MIPI_DSI_TX1_D1N</text>
<text x="71.5" y="118.2">MIPI_DSI_TX1_D0N</text>
<text x="71.5" y="119.5">MIPI_DSI_TX1_D0P</text>
<text x="27" y="122.5">MIPI_DSI_TX1_D2P</text>
<text x="27" y="123.9">MIPI_DSI_TX1_D2N</text>
<text x="71.5" y="122.3">MIPI_DSI_TX1_D1N</text>
<text x="71.5" y="123.7">MIPI_DSI_TX1_D1P</text>
<text x="27" y="130.7">MIPI_DSI_TX1_CLKP</text>
<text x="27" y="126.6">MIPI_DSI_TX1_D3P</text>
<text x="27" y="128">MIPI_DSI_TX1_D3N</text>
<text x="71.5" y="126.4">MIPI_DSI_TX1_CLKN</text>
<text x="71.5" y="127.8">MIPI_DSI_TX1_CLKP</text>
<text x="71.5" y="131.9">MIPI_DSI_TX1_D2P</text>
<text x="71.5" y="130.5">MIPI_DSI_TX1_D2N</text>
<text x="26.7" y="136.1">I2C1_SCL_TP</text>
<text x="26.7" y="137.5">I2C1_SDA_TP</text>
<text x="27" y="132.1">MIPI_DSI_TX1_CLKN</text>
<text x="71.5" y="136">MIPI_DSI_TX1_D3P</text>
<text x="72.3" y="134.6">MIPI_DSI_TX1_D3N</text>
<text x="26.7" y="140.2">TP_RST_L_GPIO0_B6</text>
<text x="26.7" y="138.9">TP_INT_L_GPIO0_B5</text>
<text x="26.7" y="143">LCD1_BL_PWM5</text>
<text x="57.1" y="142.8">LCD1_RST_L_GPIO3_B6</text>
<text x="71.5" y="138.7">LCD1_BL_PWM5</text>
<text x="26.7" y="144.3">LCD1_PWREN_H_GPIO4_D2</text>
<text x="27" y="145.8">LCD1_RST_L_GPIO3_B6</text>
<text x="57.1" y="145.6">LCD1_PWREN_H_GPIO4_D2</text>
<text x="57.1" y="144.2">SARADC_VIN2_LCD_ID</text>
<text x="72.9" y="147">I2C1_SCL_TP</text>
<text x="72.9" y="148.3">I2C1_SDA_TP</text>
<text x="72.9" y="149.7">TP_INT_L_GPIO0_B5</text>
<text x="72.9" y="151.1">TP_RST_L_GPIO0_B6</text>
</g>
<g font-size="1.2" fill="#0f0">
<text x="132.3" y="23.6">Pin1 :GND</text>
<text x="132.3" y="27.7">Pin4 :GND</text>
<text x="132.3" y="31.9">Pin7 :GND</text>
<text x="132.3" y="36">Pin10:GND</text>
<text x="132.3" y="40.1">Pin13:GND</text>
<text x="132.3" y="44.2">Pin16:GND</text>
<text x="132.3" y="59.3">Pin27:GND</text>
<text x="122" y="117.6">Pin1 :GND</text>
<text x="122" y="121.7">Pin4 :GND</text>
<text x="122" y="125.8">Pin7 :GND</text>
<text x="122" y="129.9">Pin10:GND</text>
<text x="122" y="134">Pin13:GND</text>
<text x="122" y="138.2">Pin16:GND</text>
<text x="122" y="153.2">Pin27:GND</text>
</g>
<g font-size="1">
<text x="28.8" y="1">5</text>
<text x="83.7" y="1">4</text>
<text x="138.5" y="1">3</text>
<text x="193.4" y="1">2</text>
<text x="248.3" y="1">1</text>
<text x=".3" y="27.9">D</text>
<text x="276" y="27.9">D</text>
<text x=".3" y="79.4">C</text>
<text x="276" y="79.4">C</text>
<text x=".3" y="130.8">B</text>
<text x="276" y="130.8">B</text>
<text x=".3" y="182.2">A</text>
<text x="276" y="182.2">A</text>
<text x="28.8" y="208.1">5</text>
<text x="83.7" y="208.1">4</text>
<text x="138.5" y="208.1">3</text>
<text x="193.4" y="208.1">2</text>
<text x="248.3" y="208.1">1</text>
</g>
</svg>
